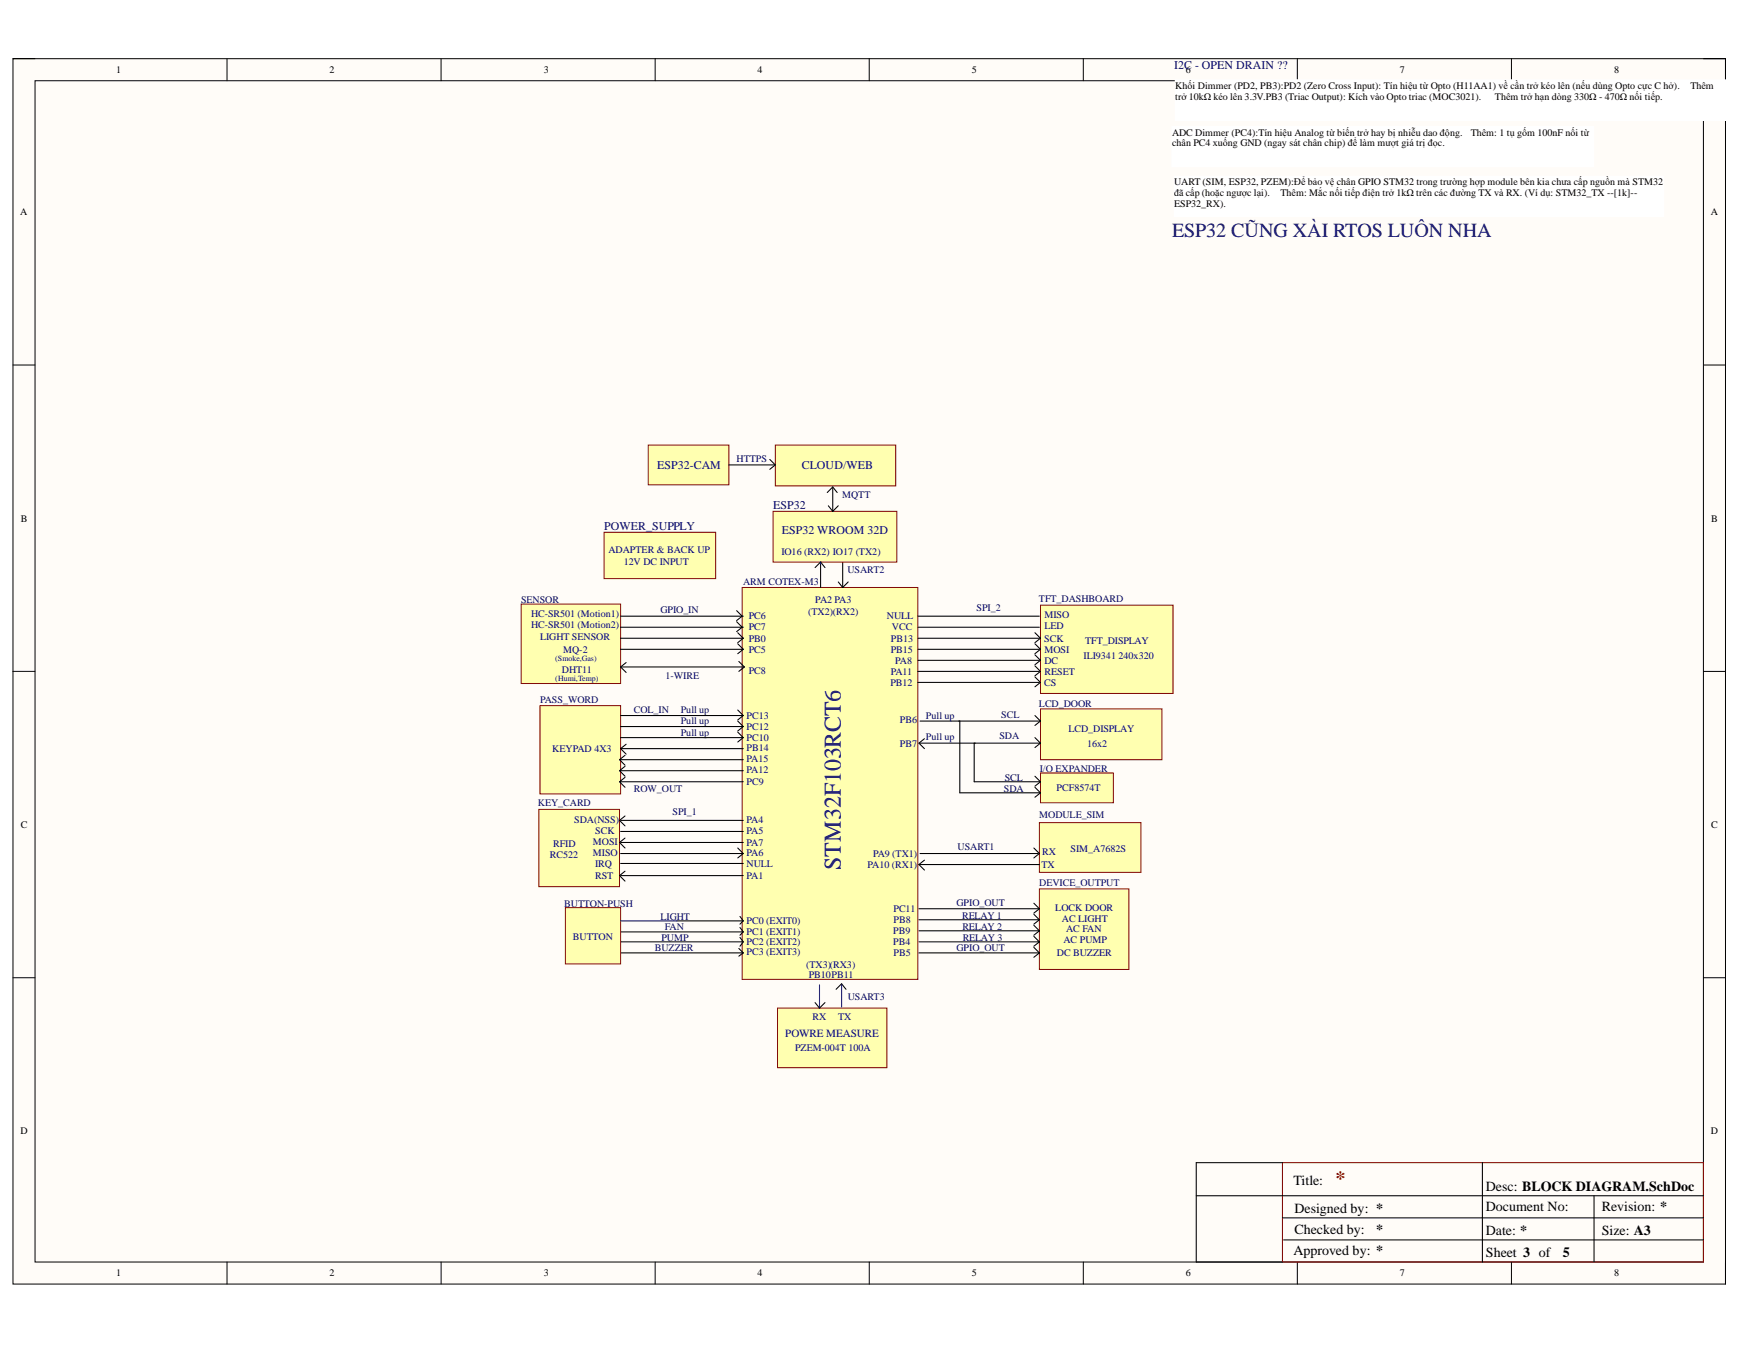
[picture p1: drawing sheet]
<svg xmlns="http://www.w3.org/2000/svg" width="279mm" height="216mm" viewBox="0 0 279 216" stroke-linecap="round" stroke-linejoin="round" font-family="sans-serif">
<path d="M2.1 9.4h274.8v196.7h-274.8z" fill-rule="evenodd" fill="#fffcf8"/>
<path d="M2.1 9.4h274.8v196.7h-274.8z" fill="none" stroke="#000" stroke-width=".16"/>
<path d="M5.6 13h267.8v189.6h-267.8z" fill-rule="evenodd" fill="#fffcf8"/>
<g fill="none" stroke="#000" stroke-width=".16">
<path d="M2.1 9.4h3.5M5.6 13h267.8v189.6h-267.8zM36.4 9.4v3.6M70.8 9.4v3.6M105.1 9.4v3.6M139.5 9.4v3.6M173.9 9.4v3.6M208.2 9.4v3.6M242.6 9.4v3.6M273.4 9.4h3.5v3.6M2.1 58.6h3.5M273.4 58.6h3.5"/>
<path d="M2.1 107.8h3.5M273.4 107.8h3.5M2.1 156.9h3.5M273.4 156.9h3.5M36.4 202.6v3.5M70.8 202.6v3.5M105.1 202.6v3.5M139.5 202.6v3.5M173.9 202.6v3.5M208.2 202.6v3.5M242.6 202.6v3.5M276.9 202.6v3.5"/>
</g>
<path d="M205.8 186.6h67.6v16h-67.6z" fill="none" stroke="#800000" stroke-width=".17"/>
<path d="M192 191.9h81.4M205.8 195.5h67.6M205.8 186.6h-13.8v16h13.8M206 199h67.4M237.9 186.6v16M255.8 191.9v10.7" fill="none" stroke="#000" stroke-width=".17"/>
<path d="M119.1 94.3h28.2v62.9h-28.2z" fill-rule="evenodd" fill="#ffffb0"/>
<path d="M119.1 94.3h28.2v62.9h-28.2z" fill="none" stroke="#800000" stroke-width=".16"/>
<path d="M99.6 153h19.7M99.6 151.2h19.7M99.6 149.6h19.7M108.6 147.8h10.7" fill="none" stroke="#000" stroke-width=".17"/>
<path d="M90.7 145.7h8.9v9h-8.9z" fill-rule="evenodd" fill="#ffffb0"/>
<path d="M90.7 145.7h8.9v9h-8.9z" fill="none" stroke="#800000" stroke-width=".16"/>
<path d="M166.8 142.7h14.4v12.9h-14.4z" fill-rule="evenodd" fill="#ffffb0"/>
<path d="M166.8 142.7h14.4v12.9h-14.4z" fill="none" stroke="#800000" stroke-width=".16"/>
<path d="M166.8 132.1h16.3v7.9h-16.3z" fill-rule="evenodd" fill="#ffffb0"/>
<path d="M166.8 132.1h16.3v7.9h-16.3z" fill="none" stroke="#800000" stroke-width=".16"/>
<path d="M147.5 138.8h19.3M147.7 137h18.9" fill="none" stroke="#000" stroke-width=".17"/>
<path d="M167 113.8h19.5v8.2h-19.5z" fill-rule="evenodd" fill="#ffffb0"/>
<path d="M167 113.8h19.5v8.2h-19.5z" fill="none" stroke="#800000" stroke-width=".16"/>
<path d="M147.7 115.7h19.3M147.7 119.3h19.3" fill="none" stroke="#000" stroke-width=".17"/>
<path d="M167 97.1h21.3v14.2h-21.3z" fill-rule="evenodd" fill="#ffffb0"/>
<path d="M167 97.1h21.3v14.2h-21.3z" fill="none" stroke="#800000" stroke-width=".16"/>
<path d="M147.3 98.9h19.5M147.3 109.5h19.5M147.3 107.8h19.5M147.3 106h19.5M147.3 104.2h19.5M147.3 102.5h19.5M147.3 100.7h19.5" fill="none" stroke="#000" stroke-width=".17"/>
<path d="M86.5 129.9h12.9v12.4h-12.9z" fill-rule="evenodd" fill="#ffffb0"/>
<path d="M86.5 129.9h12.9v12.4h-12.9z" fill="none" stroke="#800000" stroke-width=".16"/>
<path d="M167 124.1h11.7v4.8h-11.7z" fill-rule="evenodd" fill="#ffffb0"/>
<path d="M167 124.1h11.7v4.8h-11.7z" fill="none" stroke="#800000" stroke-width=".16"/>
<path d="M153.9 115.7h.1v11.6h13M156.5 119.3h-.2v6.2h10.7" fill="none" stroke="#000" stroke-width=".17"/>
<path d="M86.7 113.3h12.9v14.1h-12.9z" fill-rule="evenodd" fill="#ffffb0"/>
<path d="M86.7 113.3h12.9v14.1h-12.9z" fill="none" stroke="#800000" stroke-width=".16"/>
<g fill="none" stroke="#000" stroke-width=".17">
<path d="M148.4 118.6l-.9 .7 .9 .9M166.1 114.9l.9 .8-.9 .8M166.1 118.4l.9 .9-.9 .7M166.1 101.6l.9 .9-.9 .7M166.1 103.3l.9 .9-.9 .7M166.1 106.9l.9 .9-.9 .7M166.1 108.7l.9 .8-.9 .7M166.1 105.1l.9 .9-.9 .7M100.3 134.5l-.9 .7 .9 .9M100.3 139.8l-.9 .8 .9 .8M100.3 131l-.9 .7 .9 .9M118.4 136.1l.9 .9-.9 .7"/>
<path d="M148.4 138.1l-.9 .7 .9 .9M165.9 136.1l.9 .9-.9 .7M166.1 124.6l.9 .9-.9 .7M166.1 126.4l.9 .9-.9 .7M118.6 152.2l.7 .8-.7 .5M118.7 147.1l.6 .7-.6 .5M118.7 148.9l.6 .7-.6 .5M118.7 150.5l.6 .7-.6 .7M165.9 145l.9 .9-.9 .7M165.9 148.5l.9 .9-.9 .7M165.9 146.8l.9 .8-.9 .7M165.9 150.3l.9 .9-.9 .7"/>
</g>
<path d="M83.6 97h16v12.7h-16z" fill-rule="evenodd" fill="#ffffb0"/>
<path d="M83.6 97h16v12.7h-16z" fill="none" stroke="#800000" stroke-width=".16"/>
<path d="M99.6 98.9h19.7M131.7 90.6v3.7M135.2 90.2v4.1M99.6 100.7h19.7M99.6 102.5h19.7M99.6 104.2h19.7M99.8 107.1h19.7" fill="none" stroke="#000" stroke-width=".17"/>
<path d="M124.1 82.1h19.8v8.1h-19.8z" fill-rule="evenodd" fill="#ffffb0"/>
<path d="M124.1 82.1h19.8v8.1h-19.8z" fill="none" stroke="#800000" stroke-width=".16"/>
<path d="M124.8 161.8h17.5v9.6h-17.5z" fill-rule="evenodd" fill="#ffffb0"/>
<path d="M124.8 161.8h17.5v9.6h-17.5z" fill="none" stroke="#800000" stroke-width=".16"/>
<path d="M104 71.4h13v6.4h-13z" fill-rule="evenodd" fill="#ffffb0"/>
<path d="M104 71.4h13v6.4h-13z" fill="none" stroke="#800000" stroke-width=".16"/>
<path d="M96.9 85.4h17.9v7.5h-17.9z" fill-rule="evenodd" fill="#ffffb0"/>
<path d="M96.9 85.4h17.9v7.5h-17.9z" fill="none" stroke="#800000" stroke-width=".16"/>
<g fill="none" stroke="#000" stroke-width=".17">
<path d="M118.2 98l.9 .9-.9 .7M118.2 99.8l.9 .9-.9 .7M130.8 91.1l.9-.9 .7 .9M134.5 93.4l.7 .9 .9-.9M100.5 106.3l-.9 .8 .9 .8M100.5 119.5l-.9 .7 .9 .9M118.4 117.5l.9 .9-.9 .7M118.4 115.7l.9 .9-.9 .7M118.4 101.6l.9 .9-.9 .7M118.4 103.3l.9 .9-.9 .7M118.4 114l.9 .9-.9 .7M118.6 106.2l.9 .9-.9 .7"/>
<path d="M100.3 121.2l-.9 .7 .9 .9M100.3 123l-.9 .7 .9 .9M100.3 124.8l-.9 .7 .9 .9"/>
</g>
<path d="M188.6 12.8h88.3v6.5h-88.3z" fill-rule="evenodd" fill="#fff"/>
<path d="M188.6 12.8h88.3v6.5h-88.3z" fill="none" stroke="#fff" stroke-width=".16"/>
<path d="M188.1 20.3h67.7v6.5h-67.7z" fill-rule="evenodd" fill="#fff"/>
<path d="M188.1 20.3h67.7v6.5h-67.7z" fill="none" stroke="#fff" stroke-width=".16"/>
<path d="M188.4 28.3h78.6v6.5h-78.6z" fill-rule="evenodd" fill="#fff"/>
<path d="M188.4 28.3h78.6v6.5h-78.6z" fill="none" stroke="#fff" stroke-width=".16"/>
<path d="M134.2 158.8l.9-.9 .7 .9M130.8 160.9l.7 .9 .9-.9" fill="none" stroke="#000" stroke-width=".17"/>
<path d="M124.4 71.4h19.4v6.6h-19.4z" fill-rule="evenodd" fill="#ffffb0"/>
<path d="M124.4 71.4h19.4v6.6h-19.4z" fill="none" stroke="#800000" stroke-width=".16"/>
<g fill="none" stroke="#000" stroke-width=".17">
<path d="M117 74.6h7.2M123.5 73.7l.9 .9-.9 .7M132.8 79.1l.8-.9 .8 .9M133.6 78.4v3.7M132.9 81.2l.7 .9M134.5 81.2l-.9 .9M99.6 118.4h19.7M99.6 116.6h19.7M99.6 114.9h19.7M99.6 138.6h19.7M99.6 137h19.7M99.6 135.2h19.7"/>
<path d="M99.6 133.5h19.7M99.6 131.7h19.7M99.6 125.5h19.7M99.6 123.7h19.7M99.6 121.9h19.7M99.6 120.2h19.7M99.6 140.6h19.7M147.5 145.9h19.3M147.5 147.6h19.3M147.5 149.4h19.3M147.5 151.2h19.3M147.5 153h19.3"/>
<path d="M165.9 152.1l.9 .9M166.8 153l-.9 .7"/>
</g>
<path d="M131.7 90.2v.4M99.6 147.8h9M131.5 158.1v3.5M135.1 158.1v3.5" fill="none" stroke="#000080" stroke-width=".17"/>
<text font-size="3.9" fill="#000080" x="134.9" y="139.7" transform="rotate(-90 134.9 139.7)">STM32F103RCT6</text>
<text font-size="3.2" fill="#000080" x="188.1" y="38.1">ESP32 CŨNG XÀI RTOS LUÔN NHA</text>
<text font-size="3.2" fill="#900" x="214.3" y="190.2">*</text>
<g font-size="2.2">
<text x="207.6" y="190.2">Title:</text>
<text x="238.4" y="191.1">Desc: BLOCK DIAGRAM.SchDoc</text>
<text x="207.7" y="194.7">Designed by: *</text>
<text x="238.4" y="194.5">Document No:</text>
<text x="257" y="194.5">Revision: *</text>
<text x="207.6" y="201.4">Approved by: *</text>
<text x="207.7" y="198">Checked by:</text>
<text x="220.9" y="198">*</text>
<text x="238.4" y="198.2">Date: *</text>
<text x="238.4" y="201.7">Sheet 3 of</text>
<text x="250.8" y="201.7">5</text>
<text x="257" y="198.2">Size: A3</text>
</g>
<g font-size="1.9" fill="#000080">
<text x="188.4" y="11.1">I2C - OPEN DRAIN ??</text>
<text x="105.4" y="75.3">ESP32-CAM</text>
<text x="128.7" y="75.3">CLOUD/WEB</text>
<text x="124.1" y="81.6">ESP32</text>
<text x="96.9" y="85">POWER_SUPPLY</text>
<text x="125.5" y="85.7">ESP32 WROOM 32D</text>
</g>
<text font-size="1.8" fill="#000080" x="126" y="166.4">POWRE MEASURE</text>
<g font-size="1.6">
<text x="18.6" y="11.7">1</text>
<text x="52.9" y="11.7">2</text>
<text x="87.3" y="11.7">3</text>
<text x="121.5" y="11.7">4</text>
<text x="156" y="11.7">5</text>
<text x="190.3" y="11.7">6</text>
<text x="224.7" y="11.7">7</text>
<text x="259" y="11.7">8</text>
<text x="188.6" y="14.2">Khối Dimmer (PD2, PB3):PD2 (Zero Cross Input): Tín hiệu từ Opto (H11AA1) về cần trở kéo lên (nếu dùng Opto cực C hở).</text>
<text x="188.6" y="16">t</text>
<text x="189.1" y="16">rở 10kΩ kéo lên 3.3V.PB3 (Triac Output): Kích vào Opto triac (MOC3021).</text>
<text x="239.9" y="16">Thêm trở hạn dòng 330Ω - 470Ω nối tiếp.</text>
<text x="271.3" y="14.2">Thê</text>
<text x="273.7" y="14.2">m</text>
<text x="188.1" y="21.8">ADC Dimmer (PC4):Tín hiệu Analog từ biến trở hay bị nhiễu dao động.</text>
<text x="188.1" y="23.5">chân PC4 xuống GND (ngay sát chân chip) để làm mượt giá trị đọc.</text>
<text x="236" y="21.8">Thêm: 1 tụ gốm 100nF nối từ</text>
<text x="188.4" y="29.7">UART (SIM, ESP32, PZEM):Để bảo vệ chân GPIO STM32 trong trường hợp module bên kia chưa cấp nguồn mà STM32</text>
<text x="3.3" y="34.5">A</text>
<text x="188.4" y="31.5">đã cấp (hoặc ngược lại).</text>
<text x="188.4" y="33.3">ESP32_RX).</text>
<text x="205.5" y="31.5">Thêm: Mắc nối tiếp điện trở 1kΩ trên các đường TX và RX. (Ví dụ: STM32_TX --[1k]--</text>
<text x="274.5" y="34.5">A</text>
<text x="3.3" y="83.7">B</text>
<text x="274.6" y="83.7">B</text>
<text x="3.3" y="132.9">C</text>
<text x="274.6" y="132.9">C</text>
<text x="3.3" y="182.1">D</text>
<text x="274.6" y="182.1">D</text>
<text x="18.6" y="204.9">1</text>
<text x="52.9" y="204.9">2</text>
<text x="87.3" y="204.9">3</text>
<text x="121.5" y="204.9">4</text>
<text x="156" y="204.9">5</text>
<text x="190.3" y="204.9">6</text>
<text x="224.7" y="204.9">7</text>
<text x="259" y="204.9">8</text>
</g>
<g font-size="1.6" fill="#000080">
<text x="118.2" y="74.1">HTTPS</text>
<text x="135.2" y="80">MQTT</text>
<text x="97.7" y="88.8">ADAPTER &amp; BACK UP</text>
<text x="125.4" y="89.2">IO16 (RX2) IO17 (TX2)</text>
<text x="100.1" y="90.8">12V DC INPUT</text>
<text x="119.3" y="93.9">ARM COTEX-M3</text>
<text x="136" y="92">USART2</text>
<text x="83.6" y="96.8">SENSOR</text>
<text x="85.2" y="99.1">HC-SR501 (Motion1)</text>
<text x="85.2" y="100.9">HC-SR501 (Motion2)</text>
<text x="106" y="98.4">GPIO_IN</text>
<text x="120.1" y="99.4">PC6</text>
<text x="120.1" y="101.2">PC7</text>
<text x="129.7" y="98.8">(TX2)(RX2)</text>
<text x="130.8" y="96.8">PA2 PA3</text>
<text x="142.3" y="99.4">NULL</text>
<text x="143.1" y="101.2">VCC</text>
<text x="156.7" y="98">SPI_2</text>
<text x="166.7" y="96.6">TFT_DASHBOARD</text>
<text x="167.6" y="101">LED</text>
<text x="167.6" y="99.3">MISO</text>
<text x="86.7" y="102.8">LIGHT SENSOR</text>
<text x="90.2" y="108">DHT11</text>
<text x="90.4" y="104.8">MQ-2</text>
<text x="120.1" y="103">PB0</text>
<text x="120.1" y="104.8">PC5</text>
<text x="142.9" y="104.8">PB15</text>
<text x="143" y="103">PB13</text>
<text x="143.7" y="106.5">PA8</text>
<text x="167.6" y="103">SCK</text>
<text x="167.6" y="106.5">DC</text>
<text x="167.6" y="104.8">MOSI</text>
<text x="173.9" y="105.8">ILI9341 240x320</text>
<text x="174.1" y="103.4">TFT_DISPLAY</text>
<text x="86.7" y="112.9">PASS_WORD</text>
<text x="106.8" y="109">1-WIRE</text>
<text x="120.1" y="108.1">PC8</text>
<text x="142.9" y="110.1">PB12</text>
<text x="142.9" y="108.3">PA11</text>
<text x="166.7" y="113.5">LCD_DOOR</text>
<text x="167.6" y="110.1">CS</text>
<text x="167.6" y="108.3">RESET</text>
<text x="101.7" y="114.5">COL_IN</text>
<text x="109.2" y="116.3">Pull up</text>
<text x="109.2" y="118.1">Pull up</text>
<text x="109.2" y="114.5">Pull up</text>
<text x="119.8" y="115.4">PC13</text>
<text x="119.8" y="117.2">PC12</text>
<text x="119.8" y="119">PC10</text>
<text x="144.4" y="116.1">PB6</text>
<text x="144.4" y="119.8">PB7</text>
<text x="148.6" y="115.4">Pull up</text>
<text x="148.6" y="118.8">Pull up</text>
<text x="160.4" y="118.6">SDA</text>
<text x="160.7" y="115.2">SCL</text>
<text x="171.5" y="117.5">LCD_DISPLAY</text>
<text x="174.5" y="119.8">16x2</text>
<text x="88.6" y="120.7">KEYPAD 4X3</text>
<text x="119.8" y="120.6">PB14</text>
<text x="119.8" y="122.3">PA15</text>
<text x="119.8" y="124.1">PA12</text>
<text x="161.2" y="125.3">SCL</text>
<text x="166.9" y="123.9">I/O EXPANDER</text>
<text x="86.3" y="129.4">KEY_CARD</text>
<text x="101.7" y="127.1">ROW_OUT</text>
<text x="107.9" y="130.8">SPI_1</text>
<text x="119.8" y="126.1">PC9</text>
<text x="161.1" y="127.1">SDA</text>
<text x="166.8" y="131.3">MODULE_SIM</text>
<text x="169.6" y="126.9">PCF8574T</text>
<text x="88.2" y="137.7">RC522</text>
<text x="88.8" y="135.9">RFID</text>
<text x="92.2" y="132.1">SDA(NSS)</text>
<text x="95.2" y="135.6">MOSI</text>
<text x="95.2" y="137.4">MISO</text>
<text x="95.5" y="133.8">SCK</text>
<text x="119.8" y="133.8">PA5</text>
<text x="119.8" y="132.1">PA4</text>
<text x="119.8" y="135.8">PA7</text>
<text x="119.8" y="137.4">PA6</text>
<text x="140.1" y="137.5">PA9 (TX1)</text>
<text x="153.7" y="136.5">USART1</text>
<text x="167.2" y="137.2">RX</text>
<text x="171.8" y="136.8">SIM_A7682S</text>
<text x="95.5" y="139.1">IRQ</text>
<text x="95.5" y="141.1">RST</text>
<text x="119.8" y="139.1">NULL</text>
<text x="119.8" y="141.1">PA1</text>
<text x="139.2" y="139.3">PA10 (RX1)</text>
<text x="166.8" y="142.1">DEVICE_OUTPUT</text>
<text x="167.2" y="139.3">TX</text>
<text x="90.6" y="145.5">BUTTON-PUSH</text>
<text x="106" y="147.6">LIGHT</text>
<text x="106.7" y="149.2">FAN</text>
<text x="119.8" y="148.4">PC0 (EXIT0)</text>
<text x="143.4" y="150">PB9</text>
<text x="143.4" y="148.2">PB8</text>
<text x="143.4" y="146.4">PC11</text>
<text x="153.5" y="145.4">GPIO_OUT</text>
<text x="154.4" y="147.5">RELAY 1</text>
<text x="154.5" y="149.2">RELAY 2</text>
<text x="169.4" y="146.2">LOCK DOOR</text>
<text x="170.4" y="148">AC LIGHT</text>
<text x="171.1" y="149.6">AC FAN</text>
<text x="92" y="150.9">BUTTON</text>
<text x="105.1" y="152.6">BUZZER</text>
<text x="106.2" y="151">PUMP</text>
<text x="119.8" y="150.1">PC1 (EXIT1)</text>
<text x="119.8" y="151.7">PC2 (EXIT2)</text>
<text x="119.8" y="153.3">PC3 (EXIT3)</text>
<text x="129.4" y="155.5">(TX3)(RX3)</text>
<text x="143.4" y="151.7">PB4</text>
<text x="143.4" y="153.5">PB5</text>
<text x="153.5" y="152.6">GPIO_OUT</text>
<text x="154.5" y="151">RELAY 3</text>
<text x="169.6" y="153.5">DC BUZZER</text>
<text x="170.7" y="151.4">AC PUMP</text>
<text x="129.8" y="157.1">PB10PB11</text>
<text x="136" y="160.6">USART3</text>
<text x="130.4" y="163.8">RX</text>
<text x="134.5" y="163.8">TX</text>
<text x="127.6" y="168.7">PZEM-004T 100A</text>
</g>
<g font-size="1.3" fill="#000080">
<text x="89.1" y="106.1">(Smoke,Gas)</text>
<text x="89.1" y="109.3">(Humi,Temp)</text>
</g>
</svg>
